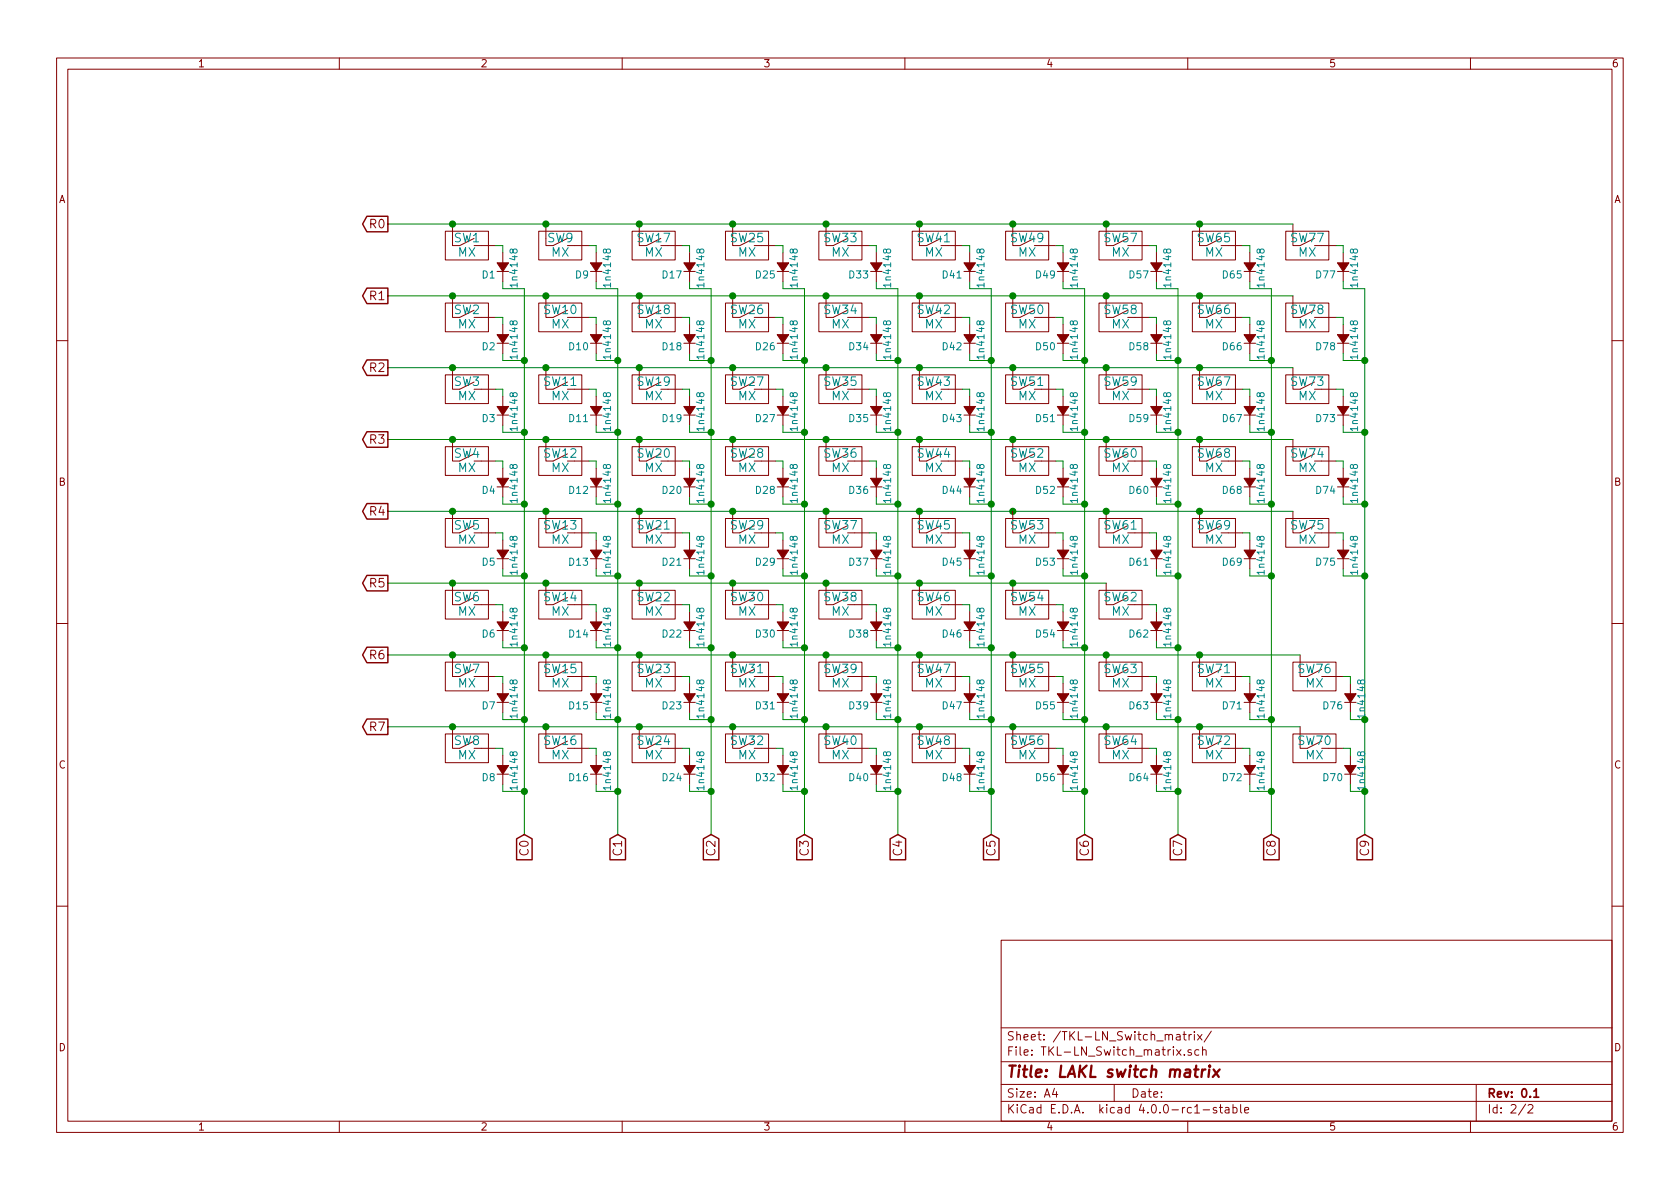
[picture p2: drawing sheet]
<svg xmlns="http://www.w3.org/2000/svg" width="297mm" height="210mm" viewBox="0 0 297 210" stroke-linecap="round" stroke-linejoin="round" font-family="sans-serif">
<g fill="none" stroke="#840000" stroke-width=".18">
<path d="M10 10.3h277v189.9h-277zM12 12.2h273v186.1h-273zM60 10.3v1.9M110 10.3v1.9M160 10.3v1.9M210 10.3v1.9M260 10.3v1.9M80 39.6v2.6M96.5 39.6v2.6M113 39.6v2.6M129.5 39.6v2.6M146 39.6v2.6"/>
<path d="M162.6 39.6v2.6M179.1 39.6v2.6M195.6 39.6v2.6M212.1 39.6v2.6M228.6 39.6v2.6M78.7 40.9h7.7v5.1h-7.7zM78.7 53.6h7.7v5.1h-7.7zM80 52.3v2.6M85.1 43.4h2.5M85.1 56.1h2.5M87.9 48h2M88.9 44.7v1.8"/>
<path d="M88.9 48v1.8M88.9 57.4v1.8M95.2 40.9h7.7v5.1h-7.7zM95.2 53.6h7.7v5.1h-7.7zM96.5 52.3v2.6M101.6 43.4h2.5M101.6 56.1h2.5M104.4 48h2M105.4 44.7v1.8M105.4 48v1.8M105.4 57.4v1.8M111.8 40.9h7.6v5.1h-7.6z"/>
<path d="M111.8 53.6h7.6v5.1h-7.6zM113 52.3v2.6M118.1 43.4h2.5M118.1 56.1h2.5M120.9 48h2M121.9 44.7v1.8M121.9 48v1.8M121.9 57.4v1.8M128.3 40.9h7.6v5.1h-7.6zM128.3 53.6h7.6v5.1h-7.6zM129.5 52.3v2.6M134.6 43.4h2.6"/>
<path d="M134.6 56.1h2.6M137.4 48h2M138.4 44.7v1.8M138.4 48v1.8M138.4 57.4v1.8M144.8 40.9h7.6v5.1h-7.6zM144.8 53.6h7.6v5.1h-7.6zM146 52.3v2.6M151.1 43.4h2.6M151.1 56.1h2.6M153.9 48h2.1M154.9 44.7v1.8"/>
<path d="M154.9 48v1.8M154.9 57.4v1.8M161.3 40.9h7.6v5.1h-7.6zM161.3 53.6h7.6v5.1h-7.6zM162.6 52.3v2.6M167.6 43.4h2.6M167.6 56.1h2.6M170.4 48h2.1M171.4 44.7v1.8M171.4 48v1.8M171.4 57.4v1.8M177.8 40.9h7.6v5.1h-7.6z"/>
<path d="M177.8 53.6h7.6v5.1h-7.6zM179.1 52.3v2.6M184.1 43.4h2.6M184.1 56.1h2.6M186.9 48h2.1M188 44.7v1.8M188 48v1.8M188 57.4v1.8M194.3 40.9h7.6v5.1h-7.6zM194.3 53.6h7.6v5.1h-7.6zM195.6 52.3v2.6M200.7 43.4h2.5"/>
<path d="M200.7 56.1h2.5M203.5 48h2M204.5 44.7v1.8M204.5 48v1.8M204.5 57.4v1.8M210.8 40.9h7.6v5.1h-7.6zM210.8 53.6h7.6v5.1h-7.6zM212.1 52.3v2.6M217.2 43.4h2.5M217.2 56.1h2.5M220 48h2M221 44.7v1.8"/>
<path d="M221 48v1.8M221 57.4v1.8M227.3 40.9h7.6v5.1h-7.6zM227.3 53.6h7.6v5.1h-7.6zM228.6 52.3v2.6M233.7 43.4h2.5M233.7 56.1h2.5M236.5 48h2M237.5 44.7v1.8M237.5 48v1.8M237.5 57.4v1.8M10 60.2h2"/>
<path d="M78.7 66.3h7.7v5.1h-7.7zM78.7 79h7.7v5.1h-7.7zM80 65v2.6M80 77.7v2.6M85.1 68.8h2.5M87.9 60.7h2M87.9 73.4h2M88.9 60.7v1.8M88.9 70.1v1.8M88.9 73.4v1.8M95.2 66.3h7.7v5.1h-7.7zM95.2 79h7.7v5.1h-7.7z"/>
<path d="M96.5 65v2.6M96.5 77.7v2.6M101.6 68.8h2.5M104.4 60.7h2M104.4 73.4h2M105.4 60.7v1.8M105.4 70.1v1.8M105.4 73.4v1.8M111.8 66.3h7.6v5.1h-7.6zM111.8 79h7.6v5.1h-7.6zM113 65v2.6M113 77.7v2.6"/>
<path d="M118.1 68.8h2.5M120.9 60.7h2M120.9 73.4h2M121.9 60.7v1.8M121.9 70.1v1.8M121.9 73.4v1.8M128.3 66.3h7.6v5.1h-7.6zM128.3 79h7.6v5.1h-7.6zM129.5 65v2.6M129.5 77.7v2.6M134.6 68.8h2.6M137.4 60.7h2"/>
<path d="M137.4 73.4h2M138.4 60.7v1.8M138.4 70.1v1.8M138.4 73.4v1.8M144.8 66.3h7.6v5.1h-7.6zM144.8 79h7.6v5.1h-7.6zM146 65v2.6M146 77.7v2.6M151.1 68.8h2.6M153.9 60.7h2.1M153.9 73.4h2.1M154.9 60.7v1.8"/>
<path d="M154.9 70.1v1.8M154.9 73.4v1.8M161.3 66.3h7.6v5.1h-7.6zM161.3 79h7.6v5.1h-7.6zM162.6 65v2.6M162.6 77.7v2.6M167.6 68.8h2.6M170.4 60.7h2.1M170.4 73.4h2.1M171.4 60.7v1.8M171.4 70.1v1.8M171.4 73.4v1.8"/>
<path d="M177.8 66.3h7.6v5.1h-7.6zM177.8 79h7.6v5.1h-7.6zM179.1 65v2.6M179.1 77.7v2.6M184.1 68.8h2.6M186.9 60.7h2.1M186.9 73.4h2.1M188 60.7v1.8M188 70.1v1.8M188 73.4v1.8M194.3 66.3h7.6v5.1h-7.6zM194.3 79h7.6v5.1h-7.6z"/>
<path d="M195.6 65v2.6M195.6 77.7v2.6M200.7 68.8h2.5M203.5 60.7h2M203.5 73.4h2M204.5 60.7v1.8M204.5 70.1v1.8M204.5 73.4v1.8M210.8 66.3h7.6v5.1h-7.6zM210.8 79h7.6v5.1h-7.6zM212.1 65v2.6M212.1 77.7v2.6"/>
<path d="M217.2 68.8h2.5M220 60.7h2M220 73.4h2M221 60.7v1.8M221 70.1v1.8M221 73.4v1.8M227.3 66.3h7.6v5.1h-7.6zM227.3 79h7.6v5.1h-7.6zM228.6 65v2.6M228.6 77.7v2.6M233.7 68.8h2.5M236.5 60.7h2"/>
<path d="M236.5 73.4h2M237.5 60.7v1.8M237.5 70.1v1.8M237.5 73.4v1.8M285 60.2h2M78.7 91.7h7.7v5.1h-7.7zM80 90.4v2.6M85.1 81.5h2.5M85.1 94.2h2.5M87.9 86.1h2M87.9 98.8h2M88.9 82.8v1.8"/>
<path d="M88.9 86.1v1.8M88.9 95.5v1.8M88.9 98.8v1.8M95.2 91.7h7.7v5.1h-7.7zM96.5 90.4v2.6M101.6 81.5h2.5M101.6 94.2h2.5M104.4 86.1h2M104.4 98.8h2M105.4 82.8v1.8M105.4 86.1v1.8M105.4 95.5v1.8"/>
<path d="M105.4 98.8v1.8M111.8 91.7h7.6v5.1h-7.6zM113 90.4v2.6M118.1 81.5h2.5M118.1 94.2h2.5M120.9 86.1h2M120.9 98.8h2M121.9 82.8v1.8M121.9 86.1v1.8M121.9 95.5v1.8M121.9 98.8v1.8M128.3 91.7h7.6v5.1h-7.6z"/>
<path d="M129.5 90.4v2.6M134.6 81.5h2.6M134.6 94.2h2.6M137.4 86.1h2M137.4 98.8h2M138.4 82.8v1.8M138.4 86.1v1.8M138.4 95.5v1.8M138.4 98.8v1.8M144.8 91.7h7.6v5.1h-7.6zM146 90.4v2.6M151.1 81.5h2.6"/>
<path d="M151.1 94.2h2.6M153.9 86.1h2.1M153.9 98.8h2.1M154.9 82.8v1.8M154.9 86.1v1.8M154.9 95.5v1.8M154.9 98.8v1.8M161.3 91.7h7.6v5.1h-7.6zM162.6 90.4v2.6M167.6 81.5h2.6M167.6 94.2h2.6M170.4 86.1h2.1"/>
<path d="M170.4 98.8h2.1M171.4 82.8v1.8M171.4 86.1v1.8M171.4 95.5v1.8M171.4 98.8v1.8M177.8 91.7h7.6v5.1h-7.6zM179.1 90.4v2.6M184.1 81.5h2.6M184.1 94.2h2.6M186.9 86.1h2.1M186.9 98.8h2.1M188 82.8v1.8"/>
<path d="M188 86.1v1.8M188 95.5v1.8M188 98.8v1.8M194.3 91.7h7.6v5.1h-7.6zM195.6 90.4v2.6M200.7 81.5h2.5M200.7 94.2h2.5M203.5 86.1h2M203.5 98.8h2M204.5 82.8v1.8M204.5 86.1v1.8M204.5 95.5v1.8"/>
<path d="M204.5 98.8v1.8M210.8 91.7h7.6v5.1h-7.6zM212.1 90.4v2.6M217.2 81.5h2.5M217.2 94.2h2.5M220 86.1h2M220 98.8h2M221 82.8v1.8M221 86.1v1.8M221 95.5v1.8M221 98.8v1.8M227.3 91.7h7.6v5.1h-7.6z"/>
<path d="M228.6 90.4v2.6M233.7 81.5h2.5M233.7 94.2h2.5M236.5 86.1h2M236.5 98.8h2M237.5 82.8v1.8M237.5 86.1v1.8M237.5 95.5v1.8M237.5 98.8v1.8M10 110.3h2M78.7 104.4h7.7v5.1h-7.7zM78.7 117.1h7.7v5.1h-7.7z"/>
<path d="M80 103.1v2.6M80 115.8v2.6M85.1 106.9h2.5M85.1 119.6h2.5M87.9 111.5h2M88.9 108.2v1.8M88.9 111.5v1.8M95.2 104.4h7.7v5.1h-7.7zM95.2 117.1h7.7v5.1h-7.7zM96.5 103.1v2.6M96.5 115.8v2.6M101.6 106.9h2.5"/>
<path d="M101.6 119.6h2.5M104.4 111.5h2M105.4 108.2v1.8M105.4 111.5v1.8M111.8 104.4h7.6v5.1h-7.6zM111.8 117.1h7.6v5.1h-7.6zM113 103.1v2.6M113 115.8v2.6M118.1 106.9h2.5M118.1 119.6h2.5M120.9 111.5h2M121.9 108.2v1.8"/>
<path d="M121.9 111.5v1.8M128.3 104.4h7.6v5.1h-7.6zM128.3 117.1h7.6v5.1h-7.6zM129.5 103.1v2.6M129.5 115.8v2.6M134.6 106.9h2.6M134.6 119.6h2.6M137.4 111.5h2M138.4 108.2v1.8M138.4 111.5v1.8M144.8 104.4h7.6v5.1h-7.6zM144.8 117.1h7.6v5.1h-7.6z"/>
<path d="M146 103.1v2.6M146 115.8v2.6M151.1 106.9h2.6M151.1 119.6h2.6M153.9 111.5h2.1M154.9 108.2v1.8M154.9 111.5v1.8M161.3 104.4h7.6v5.1h-7.6zM161.3 117.1h7.6v5.1h-7.6zM162.6 103.1v2.6M162.6 115.8v2.6M167.6 106.9h2.6"/>
<path d="M167.6 119.6h2.6M170.4 111.5h2.1M171.4 108.2v1.8M171.4 111.5v1.8M177.8 104.4h7.6v5.1h-7.6zM177.8 117.1h7.6v5.1h-7.6zM179.1 103.1v2.6M179.1 115.8v2.6M184.1 106.9h2.6M184.1 119.6h2.6M186.9 111.5h2.1M188 108.2v1.8"/>
<path d="M188 111.5v1.8M194.3 104.4h7.6v5.1h-7.6zM194.3 117.1h7.6v5.1h-7.6zM195.6 103.1v2.6M195.6 115.8v2.6M200.7 106.9h2.5M200.7 119.6h2.5M203.5 111.5h2M204.5 108.2v1.8M204.5 111.5v1.8M210.8 117.1h7.6v5.1h-7.6zM212.1 115.8v2.6"/>
<path d="M217.2 119.6h2.5M228.6 117.1h7.6v5.1h-7.6zM229.9 115.8v2.6M234.9 119.6h2.6M285 110.3h2M78.7 129.8h7.7v5.1h-7.7zM80 128.5v2.6M85.1 132.3h2.5M87.9 124.2h2M87.9 136.9h2M88.9 120.9v1.8M88.9 124.2v1.8"/>
<path d="M88.9 133.6v1.8M88.9 136.9v1.8M95.2 129.8h7.7v5.1h-7.7zM96.5 128.5v2.6M101.6 132.3h2.5M104.4 124.2h2M104.4 136.9h2M105.4 120.9v1.8M105.4 124.2v1.8M105.4 133.6v1.8M105.4 136.9v1.8M111.8 129.8h7.6v5.1h-7.6z"/>
<path d="M113 128.5v2.6M118.1 132.3h2.5M120.9 124.2h2M120.9 136.9h2M121.9 120.9v1.8M121.9 124.2v1.8M121.9 133.6v1.8M121.9 136.9v1.8M128.3 129.8h7.6v5.1h-7.6zM129.5 128.5v2.6M134.6 132.3h2.6M137.4 124.2h2"/>
<path d="M137.4 136.9h2M138.4 120.9v1.8M138.4 124.2v1.8M138.4 133.6v1.8M138.4 136.9v1.8M144.8 129.8h7.6v5.1h-7.6zM146 128.5v2.6M151.1 132.3h2.6M153.9 124.2h2.1M153.9 136.9h2.1M154.9 120.9v1.8M154.9 124.2v1.8"/>
<path d="M154.9 133.6v1.8M154.9 136.9v1.8M161.3 129.8h7.6v5.1h-7.6zM162.6 128.5v2.6M167.6 132.3h2.6M170.4 124.2h2.1M170.4 136.9h2.1M171.4 120.9v1.8M171.4 124.2v1.8M171.4 133.6v1.8M171.4 136.9v1.8M177.8 129.8h7.6v5.1h-7.6z"/>
<path d="M179.1 128.5v2.6M184.1 132.3h2.6M186.9 124.2h2.1M186.9 136.9h2.1M188 120.9v1.8M188 124.2v1.8M188 133.6v1.8M188 136.9v1.8M194.3 129.8h7.6v5.1h-7.6zM195.6 128.5v2.6M200.7 132.3h2.5M203.5 124.2h2"/>
<path d="M203.5 136.9h2M204.5 120.9v1.8M204.5 124.2v1.8M204.5 133.6v1.8M204.5 136.9v1.8M210.8 129.8h7.6v5.1h-7.6zM212.1 128.5v2.6M217.2 132.3h2.5M220 124.2h2M220 136.9h2M221 120.9v1.8M221 124.2v1.8"/>
<path d="M221 133.6v1.8M221 136.9v1.8M228.6 129.8h7.6v5.1h-7.6zM229.9 128.5v2.6M234.9 132.3h2.6M237.7 124.2h2.1M237.7 136.9h2.1M238.8 120.9v1.8M238.8 124.2v1.8M238.8 133.6v1.8M238.8 136.9v1.8M10 160.2h2"/>
<path d="M177 166.3h108v32h-108zM285 160.2h2M60 198.3v1.9M110 198.3v1.9M160 198.3v1.9M177 194.8h108M177 191.8h108M177 187.8h108M177 181.8h108M186.4 192.5l-.3 1h.9M186.8 193v1M197 191.8v3"/>
<path d="M208 183h.6l.1 .9M208 185.6l.8 1M208.7 183.3l-.5 .1-.3 .2 .3 .3 .5-.1M208.8 185.6l-.8 1M209.2 182.9h.5M209.4 182.4v1.3l.3 .2M209.4 186.5v.1M210 198.3v1.9M210.2 182.9v1M210.6 185.7a.37 .37 0 0 0-.6 .1l.1 .2 .5 .2 .1 .1-.2 .3-.5-.1M210.7 182.9l-.5 .3M211.2 182.4v.2"/>
<path d="M211.2 182.9v1M211.2 196.8h.9M211.7 182.9l.8 1M212 185.7l-.5-.1-.2 .3v.6l.2 .1 .5-.1M212.5 182.9l-.8 1M212.6 185.7l.2-.1 .4 .1 .1 .9M212.6 185.1v1.5M212.7 196.3h1.2M214.2 182.3l-1.3 2M215.1 195.9a.37 .37 0 0 0-.6 .1l.1 .3 .5 .1 .1 .1-.3 .3-.4-.1M215.6 195.8h.6M215.8 195.3v1.3l.4 .2"/>
<path d="M216.7 195.9h.5l.1 .9M217.3 196.2l-.5 .1-.2 .2 .2 .3 .5-.1M218 195.9l.4-.1 .3 .3-.1 .6h-.6M218 195.3v1.5M219.4 195.3v1.3l.2 .2M220.1 196.3l.7-.1-.1-.3-.4-.1-.2 .2v.7h.6M260 198.3v1.9M261 191.8v6.5M269.7 195.2l-1.2 2M270.2 195.5l.2-.2h.4l.2 .5-.9 1h.9"/>
</g>
<path d="M271.2 193l.4-.5v1.5M271.2 194h.9" fill="none" stroke="#840000" stroke-width=".3"/>
<path d="M213.1 189.1a.54 .54 0 0 0-.6 .4M213.8 189.1l-.1 1.3M213.9 188.4v.2l.1-.1-.1-.1v.2M214.6 189.1l.9 1.3M215.6 189.1l-1.2 1.3" fill="none" stroke="#840000" stroke-width=".41"/>
<g fill="none" stroke="#008400" stroke-width=".18">
<path d="M68.6 39.6h160M68.6 52.3h160M87.6 43.4h1.3v1.3M87.6 56.1h1.3v1.3M88.9 49.8v1.2h3.8v96.6M104.1 43.4h1.3v1.3M104.1 56.1h1.3v1.3M105.4 49.8v1.2h3.8v96.6M120.6 43.4h1.3v1.3M120.6 56.1h1.3v1.3M121.9 49.8v1.2h3.8v96.6M137.2 43.4h1.2v1.3"/>
<path d="M137.2 56.1h1.2v1.3M138.4 49.8v1.2h3.8v96.6M153.7 43.4h1.2v1.3M153.7 56.1h1.2v1.3M154.9 49.8v1.2h3.8v96.6M170.2 43.4h1.2v1.3M170.2 56.1h1.2v1.3M171.4 49.8v1.2h3.9v96.6M186.7 43.4h1.3v1.3M186.7 56.1h1.3v1.3M188 49.8v1.2h3.8v96.6M203.2 43.4h1.3v1.3"/>
<path d="M203.2 56.1h1.3v1.3M204.5 49.8v1.2h3.8v96.6M219.7 43.4h1.3v1.3M219.7 56.1h1.3v1.3M221 49.8v1.2h3.8v96.6M236.2 43.4h1.3v1.3M236.2 56.1h1.3v1.3M237.5 49.8v1.2h3.8v96.6M68.6 65h160M68.6 77.7h160M87.6 68.8h1.3v1.3M88.9 62.5v1.2h3.8"/>
<path d="M88.9 75.2v1.2h3.8M104.1 68.8h1.3v1.3M105.4 75.2v1.2h3.8M105.4 62.5v1.2h3.8M120.6 68.8h1.3v1.3M121.9 75.2v1.2h3.8M121.9 62.5v1.2h3.8M137.2 68.8h1.2v1.3M138.4 75.2v1.2h3.8M138.4 62.5v1.2h3.8M153.7 68.8h1.2v1.3M154.9 75.2v1.2h3.8"/>
<path d="M154.9 62.5v1.2h3.8M170.2 68.8h1.2v1.3M171.4 75.2v1.2h3.9M171.4 62.5v1.2h3.9M186.7 68.8h1.3v1.3M188 75.2v1.2h3.8M188 62.5v1.2h3.8M203.2 68.8h1.3v1.3M204.5 75.2v1.2h3.8M204.5 62.5v1.2h3.8M219.7 68.8h1.3v1.3M221 75.2v1.2h3.8"/>
<path d="M221 62.5v1.2h3.8M236.2 68.8h1.3v1.3M237.5 75.2v1.2h3.8M237.5 62.5v1.2h3.8M68.6 90.4h160M87.6 81.5h1.3v1.3M87.6 94.2h1.3v1.3M88.9 87.9v1.2h3.8M104.1 81.5h1.3v1.3M104.1 94.2h1.3v1.3M105.4 87.9v1.2h3.8M120.6 81.5h1.3v1.3"/>
<path d="M120.6 94.2h1.3v1.3M121.9 87.9v1.2h3.8M137.2 81.5h1.2v1.3M137.2 94.2h1.2v1.3M138.4 87.9v1.2h3.8M153.7 81.5h1.2v1.3M153.7 94.2h1.2v1.3M154.9 87.9v1.2h3.8M170.2 81.5h1.2v1.3M170.2 94.2h1.2v1.3M171.4 87.9v1.2h3.9M186.7 81.5h1.3v1.3"/>
<path d="M186.7 94.2h1.3v1.3M188 87.9v1.2h3.8M203.2 81.5h1.3v1.3M203.2 94.2h1.3v1.3M204.5 87.9v1.2h3.8M219.7 81.5h1.3v1.3M219.7 94.2h1.3v1.3M221 87.9v1.2h3.8M236.2 81.5h1.3v1.3M236.2 94.2h1.3v1.3M237.5 87.9v1.2h3.8M68.6 115.8h161.3"/>
<path d="M68.6 103.1h127M87.6 106.9h1.3v1.3M87.6 119.6h1.3v1.3M88.9 100.6v1.2h3.8M88.9 113.3v1.2h3.8M104.1 106.9h1.3v1.3M104.1 119.6h1.3v1.3M105.4 113.3v1.2h3.8M105.4 100.6v1.2h3.8M120.6 106.9h1.3v1.3M120.6 119.6h1.3v1.3M121.9 113.3v1.2h3.8"/>
<path d="M121.9 100.6v1.2h3.8M137.2 106.9h1.2v1.3M137.2 119.6h1.2v1.3M138.4 113.3v1.2h3.8M138.4 100.6v1.2h3.8M153.7 106.9h1.2v1.3M153.7 119.6h1.2v1.3M154.9 113.3v1.2h3.8M154.9 100.6v1.2h3.8M170.2 106.9h1.2v1.3M170.2 119.6h1.2v1.3M171.4 113.3v1.2h3.9"/>
<path d="M171.4 100.6v1.2h3.9M186.7 106.9h1.3v1.3M186.7 119.6h1.3v1.3M188 113.3v1.2h3.8M188 100.6v1.2h3.8M203.2 106.9h1.3v1.3M203.2 119.6h1.3v1.3M204.5 113.3v1.2h3.8M204.5 100.6v1.2h3.8M219.7 119.6h1.3v1.3M221 100.6v1.2h3.8M237.5 119.6h1.3v1.3"/>
<path d="M237.5 100.6v1.2h3.8M68.6 128.5h161.3M87.6 132.3h1.3v1.3M88.9 126v1.2h3.8M88.9 138.7v1.2h3.8M104.1 132.3h1.3v1.3M105.4 138.7v1.2h3.8M105.4 126v1.2h3.8M120.6 132.3h1.3v1.3M121.9 138.7v1.2h3.8M121.9 126v1.2h3.8M137.2 132.3h1.2v1.3"/>
<path d="M138.4 138.7v1.2h3.8M138.4 126v1.2h3.8M153.7 132.3h1.2v1.3M154.9 138.7v1.2h3.8M154.9 126v1.2h3.8M170.2 132.3h1.2v1.3M171.4 138.7v1.2h3.9M171.4 126v1.2h3.9M186.7 132.3h1.3v1.3M188 138.7v1.2h3.8M188 126v1.2h3.8M203.2 132.3h1.3v1.3"/>
<path d="M204.5 138.7v1.2h3.8M204.5 126v1.2h3.8M219.7 132.3h1.3v1.3M221 138.7v1.2h3.8M221 126v1.2h3.8M237.5 132.3h1.3v1.3M238.8 138.7v1.2h2.5M238.8 126v1.2h2.5"/>
</g>
<g fill="#008400" stroke="#008400" stroke-width=".25">
<circle cx="92.7" cy="127.2" r=".51"/>
<circle cx="92.7" cy="114.5" r=".51"/>
<circle cx="92.7" cy="101.8" r=".51"/>
<circle cx="92.7" cy="89.1" r=".51"/>
<circle cx="92.7" cy="76.4" r=".51"/>
<circle cx="92.7" cy="63.7" r=".51"/>
<circle cx="109.2" cy="127.2" r=".51"/>
<circle cx="109.2" cy="114.5" r=".51"/>
<circle cx="109.2" cy="101.8" r=".51"/>
<circle cx="109.2" cy="89.1" r=".51"/>
<circle cx="109.2" cy="76.4" r=".51"/>
<circle cx="109.2" cy="63.7" r=".51"/>
<circle cx="125.7" cy="127.2" r=".51"/>
<circle cx="125.7" cy="114.5" r=".51"/>
<circle cx="125.7" cy="101.8" r=".51"/>
<circle cx="125.7" cy="89.1" r=".51"/>
<circle cx="125.7" cy="76.4" r=".51"/>
<circle cx="125.7" cy="63.7" r=".51"/>
<circle cx="142.2" cy="127.2" r=".51"/>
<circle cx="142.2" cy="114.5" r=".51"/>
<circle cx="142.2" cy="101.8" r=".51"/>
<circle cx="142.2" cy="89.1" r=".51"/>
<circle cx="142.2" cy="76.4" r=".51"/>
<circle cx="142.2" cy="63.7" r=".51"/>
<circle cx="158.8" cy="127.2" r=".51"/>
<circle cx="158.8" cy="114.5" r=".51"/>
<circle cx="158.8" cy="101.8" r=".51"/>
<circle cx="158.8" cy="89.1" r=".51"/>
<circle cx="158.8" cy="76.4" r=".51"/>
<circle cx="158.8" cy="63.7" r=".51"/>
<circle cx="175.3" cy="127.2" r=".51"/>
<circle cx="175.3" cy="114.5" r=".51"/>
<circle cx="175.3" cy="101.8" r=".51"/>
<circle cx="175.3" cy="89.1" r=".51"/>
<circle cx="175.3" cy="76.4" r=".51"/>
<circle cx="175.3" cy="63.7" r=".51"/>
<circle cx="191.8" cy="127.2" r=".51"/>
<circle cx="191.8" cy="114.5" r=".51"/>
<circle cx="191.8" cy="101.8" r=".51"/>
<circle cx="191.8" cy="89.1" r=".51"/>
<circle cx="191.8" cy="76.4" r=".51"/>
<circle cx="191.8" cy="63.7" r=".51"/>
<circle cx="208.3" cy="127.2" r=".51"/>
<circle cx="208.3" cy="114.5" r=".51"/>
<circle cx="208.3" cy="101.8" r=".51"/>
<circle cx="208.3" cy="89.1" r=".51"/>
<circle cx="208.3" cy="76.4" r=".51"/>
<circle cx="208.3" cy="63.7" r=".51"/>
<circle cx="224.8" cy="101.8" r=".51"/>
<circle cx="224.8" cy="89.1" r=".51"/>
<circle cx="224.8" cy="76.4" r=".51"/>
<circle cx="224.8" cy="63.7" r=".51"/>
<circle cx="113" cy="39.6" r=".51"/>
<circle cx="96.5" cy="39.6" r=".51"/>
<circle cx="146.1" cy="39.6" r=".51"/>
<circle cx="129.5" cy="39.6" r=".51"/>
<circle cx="179.1" cy="39.6" r=".51"/>
<circle cx="162.6" cy="39.6" r=".51"/>
<circle cx="195.6" cy="39.6" r=".51"/>
<circle cx="195.6" cy="52.3" r=".51"/>
<circle cx="162.6" cy="52.3" r=".51"/>
<circle cx="179.1" cy="52.3" r=".51"/>
<circle cx="146.1" cy="52.3" r=".51"/>
<circle cx="129.5" cy="52.3" r=".51"/>
<circle cx="96.5" cy="52.3" r=".51"/>
<circle cx="113" cy="52.3" r=".51"/>
<circle cx="113" cy="65" r=".51"/>
<circle cx="96.5" cy="65" r=".51"/>
<circle cx="146.1" cy="65" r=".51"/>
<circle cx="129.5" cy="65" r=".51"/>
<circle cx="179.1" cy="65" r=".51"/>
<circle cx="162.6" cy="65" r=".51"/>
<circle cx="195.6" cy="65" r=".51"/>
<circle cx="195.6" cy="77.7" r=".51"/>
<circle cx="162.6" cy="77.7" r=".51"/>
<circle cx="179.1" cy="77.7" r=".51"/>
<circle cx="129.5" cy="77.7" r=".51"/>
<circle cx="146.1" cy="77.7" r=".51"/>
<circle cx="96.5" cy="77.7" r=".51"/>
<circle cx="113" cy="77.7" r=".51"/>
<circle cx="113" cy="90.4" r=".51"/>
<circle cx="96.5" cy="90.4" r=".51"/>
<circle cx="146.1" cy="90.4" r=".51"/>
<circle cx="129.5" cy="90.4" r=".51"/>
<circle cx="179.1" cy="90.4" r=".51"/>
<circle cx="162.6" cy="90.4" r=".51"/>
<circle cx="195.6" cy="90.4" r=".51"/>
<circle cx="162.6" cy="103.1" r=".51"/>
<circle cx="179.1" cy="103.1" r=".51"/>
<circle cx="146.1" cy="103.1" r=".51"/>
<circle cx="129.5" cy="103.1" r=".51"/>
<circle cx="96.5" cy="103.1" r=".51"/>
<circle cx="113" cy="103.1" r=".51"/>
<circle cx="113" cy="115.8" r=".51"/>
<circle cx="96.5" cy="115.8" r=".51"/>
<circle cx="146.1" cy="115.8" r=".51"/>
<circle cx="129.5" cy="115.8" r=".51"/>
<circle cx="179.1" cy="115.8" r=".51"/>
<circle cx="162.6" cy="115.8" r=".51"/>
<circle cx="195.6" cy="115.8" r=".51"/>
<circle cx="195.6" cy="128.5" r=".51"/>
<circle cx="162.6" cy="128.5" r=".51"/>
<circle cx="179.1" cy="128.5" r=".51"/>
<circle cx="129.5" cy="128.5" r=".51"/>
<circle cx="146.1" cy="128.5" r=".51"/>
<circle cx="96.5" cy="128.5" r=".51"/>
<circle cx="113" cy="128.5" r=".51"/>
<circle cx="241.3" cy="101.8" r=".51"/>
<circle cx="241.3" cy="89.1" r=".51"/>
<circle cx="92.7" cy="139.9" r=".51"/>
<circle cx="109.2" cy="139.9" r=".51"/>
<circle cx="125.7" cy="139.9" r=".51"/>
<circle cx="142.2" cy="139.9" r=".51"/>
<circle cx="158.8" cy="139.9" r=".51"/>
<circle cx="175.3" cy="139.9" r=".51"/>
<circle cx="191.8" cy="139.9" r=".51"/>
<circle cx="208.3" cy="139.9" r=".51"/>
<circle cx="224.8" cy="139.9" r=".51"/>
<circle cx="212.1" cy="90.4" r=".51"/>
<circle cx="212.1" cy="77.7" r=".51"/>
<circle cx="212.1" cy="65" r=".51"/>
<circle cx="80" cy="39.6" r=".51"/>
<circle cx="80" cy="52.3" r=".51"/>
<circle cx="80" cy="65" r=".51"/>
<circle cx="80" cy="77.7" r=".51"/>
<circle cx="80" cy="90.4" r=".51"/>
<circle cx="80" cy="103.1" r=".51"/>
<circle cx="80" cy="115.8" r=".51"/>
<circle cx="80" cy="128.5" r=".51"/>
<circle cx="212.1" cy="39.6" r=".51"/>
<circle cx="212.1" cy="52.3" r=".51"/>
<circle cx="241.3" cy="76.4" r=".51"/>
<circle cx="241.3" cy="63.7" r=".51"/>
<circle cx="241.3" cy="127.2" r=".51"/>
<circle cx="212.1" cy="115.8" r=".51"/>
<circle cx="241.3" cy="139.9" r=".51"/>
<circle cx="224.8" cy="127.2" r=".51"/>
<circle cx="212.1" cy="128.5" r=".51"/>
</g>
<g fill="none" stroke="#840000" stroke-width=".25">
<path d="M64.9 38.2h3.7v2.8h-3.7l-.8-1.4zM64.9 50.9h3.7v2.8h-3.7l-.8-1.4zM64.9 63.6h3.7v2.8h-3.7l-.8-1.4zM64.9 76.3h3.7v2.8h-3.7l-.8-1.4zM64.9 89h3.7v2.8h-3.7l-.8-1.4zM64.9 101.7h3.7v2.8h-3.7l-.8-1.4zM64.9 114.4h3.7v2.8h-3.7l-.8-1.4zM64.9 127.1h3.7v2.8h-3.7l-.8-1.4zM91.3 148.3l1.4-.7 1.4 .7v3.7h-2.8zM107.8 148.3l1.4-.7 1.4 .7v3.7h-2.8zM124.4 148.3l1.3-.7 1.4 .7v3.7h-2.7zM140.9 148.3l1.3-.7 1.4 .7v3.7h-2.7z"/>
<path d="M157.4 148.3l1.3-.7 1.4 .7v3.7h-2.7zM173.9 148.3l1.4-.7 1.3 .7v3.7h-2.7zM190.4 148.3l1.4-.7 1.3 .7v3.7h-2.7zM206.9 148.3l1.4-.7 1.4 .7v3.7h-2.8zM223.4 148.3l1.4-.7 1.4 .7v3.7h-2.8zM239.9 148.3l1.4-.7 1.4 .7v3.7h-2.8z"/>
</g>
<g fill="#840000" stroke="#840000" stroke-width=".18">
<path d="M87.9 46.5h2l-1 1.5z"/>
<path d="M104.4 46.5h2l-1 1.5z"/>
<path d="M120.9 46.5h2l-1 1.5z"/>
<path d="M137.4 46.5h2l-1 1.5z"/>
<path d="M153.9 46.5h2.1l-1.1 1.5z"/>
<path d="M170.4 46.5h2.1l-1.1 1.5z"/>
<path d="M186.9 46.5h2.1l-1 1.5z"/>
<path d="M203.5 46.5h2l-1 1.5z"/>
<path d="M220 46.5h2l-1 1.5z"/>
<path d="M220 59.2h2l-1 1.5z"/>
<path d="M203.5 59.2h2l-1 1.5z"/>
<path d="M186.9 59.2h2.1l-1 1.5z"/>
<path d="M170.4 59.2h2.1l-1.1 1.5z"/>
<path d="M153.9 59.2h2.1l-1.1 1.5z"/>
<path d="M137.4 59.2h2l-1 1.5z"/>
<path d="M120.9 59.2h2l-1 1.5z"/>
<path d="M104.4 59.2h2l-1 1.5z"/>
<path d="M87.9 59.2h2l-1 1.5z"/>
<path d="M87.9 71.9h2l-1 1.5z"/>
<path d="M104.4 71.9h2l-1 1.5z"/>
<path d="M120.9 71.9h2l-1 1.5z"/>
<path d="M137.4 71.9h2l-1 1.5z"/>
<path d="M153.9 71.9h2.1l-1.1 1.5z"/>
<path d="M170.4 71.9h2.1l-1.1 1.5z"/>
<path d="M186.9 71.9h2.1l-1 1.5z"/>
<path d="M203.5 71.9h2l-1 1.5z"/>
<path d="M220 71.9h2l-1 1.5z"/>
<path d="M236.5 71.9h2l-1 1.5z"/>
<path d="M236.5 84.6h2l-1 1.5z"/>
<path d="M220 84.6h2l-1 1.5z"/>
<path d="M203.5 84.6h2l-1 1.5z"/>
<path d="M186.9 84.6h2.1l-1 1.5z"/>
<path d="M170.4 84.6h2.1l-1.1 1.5z"/>
<path d="M153.9 84.6h2.1l-1.1 1.5z"/>
<path d="M137.4 84.6h2l-1 1.5z"/>
<path d="M120.9 84.6h2l-1 1.5z"/>
<path d="M104.4 84.6h2l-1 1.5z"/>
<path d="M87.9 84.6h2l-1 1.5z"/>
<path d="M87.9 97.3h2l-1 1.5z"/>
<path d="M104.4 97.3h2l-1 1.5z"/>
<path d="M120.9 97.3h2l-1 1.5z"/>
<path d="M137.4 97.3h2l-1 1.5z"/>
<path d="M153.9 97.3h2.1l-1.1 1.5z"/>
<path d="M170.4 97.3h2.1l-1.1 1.5z"/>
<path d="M186.9 97.3h2.1l-1 1.5z"/>
<path d="M203.5 97.3h2l-1 1.5z"/>
<path d="M220 97.3h2l-1 1.5z"/>
<path d="M236.5 97.3h2l-1 1.5z"/>
<path d="M237.7 122.7h2.1l-1 1.5z"/>
<path d="M237.7 135.4h2.1l-1 1.5z"/>
<path d="M203.5 110h2l-1 1.5z"/>
<path d="M186.9 110h2.1l-1 1.5z"/>
<path d="M170.4 110h2.1l-1.1 1.5z"/>
<path d="M153.9 110h2.1l-1.1 1.5z"/>
<path d="M137.4 110h2l-1 1.5z"/>
<path d="M120.9 110h2l-1 1.5z"/>
<path d="M104.4 110h2l-1 1.5z"/>
<path d="M87.9 110h2l-1 1.5z"/>
<path d="M87.9 122.7h2l-1 1.5z"/>
<path d="M104.4 122.7h2l-1 1.5z"/>
<path d="M120.9 122.7h2l-1 1.5z"/>
<path d="M137.4 122.7h2l-1 1.5z"/>
<path d="M153.9 122.7h2.1l-1.1 1.5z"/>
<path d="M170.4 122.7h2.1l-1.1 1.5z"/>
<path d="M186.9 122.7h2.1l-1 1.5z"/>
<path d="M203.5 122.7h2l-1 1.5z"/>
<path d="M220 122.7h2l-1 1.5z"/>
<path d="M236.5 46.5h2l-1 1.5z"/>
<path d="M236.5 59.2h2l-1 1.5z"/>
<path d="M220 135.4h2l-1 1.5z"/>
<path d="M203.5 135.4h2l-1 1.5z"/>
<path d="M186.9 135.4h2.1l-1 1.5z"/>
<path d="M170.4 135.4h2.1l-1.1 1.5z"/>
<path d="M153.9 135.4h2.1l-1.1 1.5z"/>
<path d="M137.4 135.4h2l-1 1.5z"/>
<path d="M120.9 135.4h2l-1 1.5z"/>
<path d="M104.4 135.4h2l-1 1.5z"/>
<path d="M87.9 135.4h2l-1 1.5z"/>
</g>
<text font-size="2.8" fill="#840000" x="178" y="190.5">Title: LAKL switch matrix</text>
<g font-size="2.1" fill="#840000">
<text x="65.5" y="40.4">R0</text>
<text x="65.5" y="53.1">R1</text>
<text x="65.5" y="65.8">R2</text>
<text x="65.5" y="78.5">R3</text>
<text x="65.5" y="91.2">R4</text>
<text x="65.5" y="103.9">R5</text>
<text x="65.5" y="116.6">R6</text>
<text x="65.5" y="129.3">R7</text>
<text x="93.5" y="151.2" transform="rotate(-90 93.5 151.2)">C0</text>
<text x="110" y="151.2" transform="rotate(-90 110 151.2)">C1</text>
<text x="126.5" y="151.2" transform="rotate(-90 126.5 151.2)">C2</text>
<text x="143" y="151.2" transform="rotate(-90 143 151.2)">C3</text>
<text x="159.5" y="151.2" transform="rotate(-90 159.5 151.2)">C4</text>
<text x="176" y="151.2" transform="rotate(-90 176 151.2)">C5</text>
<text x="192.5" y="151.2" transform="rotate(-90 192.5 151.2)">C6</text>
<text x="209" y="151.2" transform="rotate(-90 209 151.2)">C7</text>
<text x="225.6" y="151.2" transform="rotate(-90 225.6 151.2)">C8</text>
<text x="242.1" y="151.2" transform="rotate(-90 242.1 151.2)">C9</text>
<text x="178" y="184">Sheet: /TKL-LN_Switch_matrix/</text>
<text x="178" y="186.7">File: TKL-LN_Switch_matrix.sch</text>
<text x="178" y="196.9">KiCad E.D.A. kicad 4.0.0-rc1-stable</text>
<text x="178" y="194.1">Size: A4</text>
<text x="200" y="194.1">Date:</text>
<text x="263" y="194.1">Rev: 0.1</text>
<text x="263" y="196.9">Id: 2/2</text>
</g>
<g font-size="2.1" fill="#008484">
<text x="80.3" y="42.8">SW1</text>
<text x="81" y="45.4">MX</text>
<text x="96.8" y="42.8">SW9</text>
<text x="97.5" y="45.4">MX</text>
<text x="112.7" y="42.8">SW17</text>
<text x="114" y="45.4">MX</text>
<text x="129.2" y="42.8">SW25</text>
<text x="130.5" y="45.4">MX</text>
<text x="145.7" y="42.8">SW33</text>
<text x="147" y="45.4">MX</text>
<text x="162.2" y="42.8">SW41</text>
<text x="163.5" y="45.4">MX</text>
<text x="178.7" y="42.8">SW49</text>
<text x="180" y="45.4">MX</text>
<text x="195.2" y="42.8">SW57</text>
<text x="196.5" y="45.4">MX</text>
<text x="211.7" y="42.8">SW65</text>
<text x="213.1" y="45.4">MX</text>
<text x="228.2" y="42.8">SW77</text>
<text x="229.6" y="45.4">MX</text>
<text x="80.3" y="55.5">SW2</text>
<text x="81" y="58.1">MX</text>
<text x="96.2" y="55.5">SW10</text>
<text x="97.5" y="58.1">MX</text>
<text x="112.7" y="55.5">SW18</text>
<text x="114" y="58.1">MX</text>
<text x="129.2" y="55.5">SW26</text>
<text x="130.5" y="58.1">MX</text>
<text x="145.7" y="55.5">SW34</text>
<text x="147" y="58.1">MX</text>
<text x="162.2" y="55.5">SW42</text>
<text x="163.5" y="58.1">MX</text>
<text x="178.7" y="55.5">SW50</text>
<text x="180" y="58.1">MX</text>
<text x="195.2" y="55.5">SW58</text>
<text x="196.5" y="58.1">MX</text>
<text x="211.7" y="55.5">SW66</text>
<text x="213.1" y="58.1">MX</text>
<text x="228.2" y="55.5">SW78</text>
<text x="229.6" y="58.1">MX</text>
<text x="80.3" y="68.2">SW3</text>
<text x="81" y="70.8">MX</text>
<text x="96.2" y="68.2">SW11</text>
<text x="97.5" y="70.8">MX</text>
<text x="112.7" y="68.2">SW19</text>
<text x="114" y="70.8">MX</text>
<text x="129.2" y="68.2">SW27</text>
<text x="130.5" y="70.8">MX</text>
<text x="145.7" y="68.2">SW35</text>
<text x="147" y="70.8">MX</text>
<text x="162.2" y="68.2">SW43</text>
<text x="163.5" y="70.8">MX</text>
<text x="178.7" y="68.2">SW51</text>
<text x="180" y="70.8">MX</text>
<text x="195.2" y="68.2">SW59</text>
<text x="196.5" y="70.8">MX</text>
<text x="211.7" y="68.2">SW67</text>
<text x="213.1" y="70.8">MX</text>
<text x="228.2" y="68.2">SW73</text>
<text x="229.6" y="70.8">MX</text>
<text x="80.3" y="80.9">SW4</text>
<text x="81" y="83.5">MX</text>
<text x="96.2" y="80.9">SW12</text>
<text x="97.5" y="83.5">MX</text>
<text x="112.7" y="80.9">SW20</text>
<text x="114" y="83.5">MX</text>
<text x="129.2" y="80.9">SW28</text>
<text x="130.5" y="83.5">MX</text>
<text x="145.7" y="80.9">SW36</text>
<text x="147" y="83.5">MX</text>
<text x="162.2" y="80.9">SW44</text>
<text x="163.5" y="83.5">MX</text>
<text x="178.7" y="80.9">SW52</text>
<text x="180" y="83.5">MX</text>
<text x="195.2" y="80.9">SW60</text>
<text x="196.5" y="83.5">MX</text>
<text x="211.7" y="80.9">SW68</text>
<text x="213.1" y="83.5">MX</text>
<text x="228.2" y="80.9">SW74</text>
<text x="229.6" y="83.5">MX</text>
<text x="80.3" y="93.6">SW5</text>
<text x="96.2" y="93.6">SW13</text>
<text x="112.7" y="93.6">SW21</text>
<text x="129.2" y="93.6">SW29</text>
<text x="145.7" y="93.6">SW37</text>
<text x="162.2" y="93.6">SW45</text>
<text x="178.7" y="93.6">SW53</text>
<text x="195.2" y="93.6">SW61</text>
<text x="211.7" y="93.6">SW69</text>
<text x="228.2" y="93.6">SW75</text>
<text x="81" y="96.2">MX</text>
<text x="97.5" y="96.2">MX</text>
<text x="114" y="96.2">MX</text>
<text x="130.5" y="96.2">MX</text>
<text x="147" y="96.2">MX</text>
<text x="163.5" y="96.2">MX</text>
<text x="180" y="96.2">MX</text>
<text x="196.5" y="96.2">MX</text>
<text x="213.1" y="96.2">MX</text>
<text x="229.6" y="96.2">MX</text>
<text x="80.3" y="106.3">SW6</text>
<text x="96.2" y="106.3">SW14</text>
<text x="112.7" y="106.3">SW22</text>
<text x="129.2" y="106.3">SW30</text>
<text x="145.7" y="106.3">SW38</text>
<text x="162.2" y="106.3">SW46</text>
<text x="178.7" y="106.3">SW54</text>
<text x="195.2" y="106.3">SW62</text>
<text x="81" y="108.9">MX</text>
<text x="97.5" y="108.9">MX</text>
<text x="114" y="108.9">MX</text>
<text x="130.5" y="108.9">MX</text>
<text x="147" y="108.9">MX</text>
<text x="163.5" y="108.9">MX</text>
<text x="180" y="108.9">MX</text>
<text x="196.5" y="108.9">MX</text>
<text x="80.3" y="119">SW7</text>
<text x="96.2" y="119">SW15</text>
<text x="112.7" y="119">SW23</text>
<text x="129.2" y="119">SW31</text>
<text x="145.7" y="119">SW39</text>
<text x="162.2" y="119">SW47</text>
<text x="178.7" y="119">SW55</text>
<text x="195.2" y="119">SW63</text>
<text x="211.7" y="119">SW71</text>
<text x="229.5" y="119">SW76</text>
<text x="81" y="121.6">MX</text>
<text x="97.5" y="121.6">MX</text>
<text x="114" y="121.6">MX</text>
<text x="130.5" y="121.6">MX</text>
<text x="147" y="121.6">MX</text>
<text x="163.5" y="121.6">MX</text>
<text x="180" y="121.6">MX</text>
<text x="196.5" y="121.6">MX</text>
<text x="213.1" y="121.6">MX</text>
<text x="230.8" y="121.6">MX</text>
<text x="80.3" y="131.7">SW8</text>
<text x="96.2" y="131.7">SW16</text>
<text x="112.7" y="131.7">SW24</text>
<text x="129.2" y="131.7">SW32</text>
<text x="145.7" y="131.7">SW40</text>
<text x="162.2" y="131.7">SW48</text>
<text x="178.7" y="131.7">SW56</text>
<text x="195.2" y="131.7">SW64</text>
<text x="211.7" y="131.7">SW72</text>
<text x="229.5" y="131.7">SW70</text>
<text x="81" y="134.3">MX</text>
<text x="97.5" y="134.3">MX</text>
<text x="114" y="134.3">MX</text>
<text x="130.5" y="134.3">MX</text>
<text x="147" y="134.3">MX</text>
<text x="163.5" y="134.3">MX</text>
<text x="180" y="134.3">MX</text>
<text x="196.5" y="134.3">MX</text>
<text x="213.1" y="134.3">MX</text>
<text x="230.8" y="134.3">MX</text>
</g>
<g font-size="1.8" fill="#840000">
<text x="35" y="11.9">1</text>
<text x="85" y="11.9">2</text>
<text x="135" y="11.9">3</text>
<text x="185" y="11.9">4</text>
<text x="235" y="11.9">5</text>
<text x="285" y="11.9">6</text>
<text x="10.4" y="35.9">A</text>
<text x="285.4" y="35.9">A</text>
<text x="10.4" y="85.9">B</text>
<text x="285.4" y="85.9">B</text>
<text x="10.4" y="135.9">C</text>
<text x="285.4" y="135.9">C</text>
<text x="10.4" y="185.9">D</text>
<text x="285.4" y="185.9">D</text>
<text x="35" y="199.9">1</text>
<text x="85" y="199.9">2</text>
<text x="135" y="199.9">3</text>
<text x="185" y="199.9">4</text>
<text x="235" y="199.9">5</text>
<text x="285" y="199.9">6</text>
</g>
<g font-size="1.8" fill="#008484">
<text x="85.3" y="49.2">D1</text>
<text x="91.5" y="50.4" transform="rotate(-90 91.5 50.4)">1n4148</text>
<text x="101.8" y="49.2">D9</text>
<text x="108" y="50.4" transform="rotate(-90 108 50.4)">1n4148</text>
<text x="117.2" y="49.2">D17</text>
<text x="124.5" y="50.4" transform="rotate(-90 124.5 50.4)">1n4148</text>
<text x="133.7" y="49.2">D25</text>
<text x="141" y="50.4" transform="rotate(-90 141 50.4)">1n4148</text>
<text x="150.2" y="49.2">D33</text>
<text x="157.5" y="50.4" transform="rotate(-90 157.5 50.4)">1n4148</text>
<text x="166.7" y="49.2">D41</text>
<text x="174" y="50.4" transform="rotate(-90 174 50.4)">1n4148</text>
<text x="183.2" y="49.2">D49</text>
<text x="190.6" y="50.4" transform="rotate(-90 190.6 50.4)">1n4148</text>
<text x="199.7" y="49.2">D57</text>
<text x="207.1" y="50.4" transform="rotate(-90 207.1 50.4)">1n4148</text>
<text x="216.2" y="49.2">D65</text>
<text x="223.6" y="50.4" transform="rotate(-90 223.6 50.4)">1n4148</text>
<text x="232.7" y="49.2">D77</text>
<text x="240.1" y="50.4" transform="rotate(-90 240.1 50.4)">1n4148</text>
<text x="85.3" y="61.9">D2</text>
<text x="91.5" y="63.1" transform="rotate(-90 91.5 63.1)">1n4148</text>
<text x="100.7" y="61.9">D10</text>
<text x="108" y="63.1" transform="rotate(-90 108 63.1)">1n4148</text>
<text x="117.2" y="61.9">D18</text>
<text x="124.5" y="63.1" transform="rotate(-90 124.5 63.1)">1n4148</text>
<text x="133.7" y="61.9">D26</text>
<text x="141" y="63.1" transform="rotate(-90 141 63.1)">1n4148</text>
<text x="150.2" y="61.9">D34</text>
<text x="157.5" y="63.1" transform="rotate(-90 157.5 63.1)">1n4148</text>
<text x="166.7" y="61.9">D42</text>
<text x="174" y="63.1" transform="rotate(-90 174 63.1)">1n4148</text>
<text x="183.2" y="61.9">D50</text>
<text x="190.6" y="63.1" transform="rotate(-90 190.6 63.1)">1n4148</text>
<text x="199.7" y="61.9">D58</text>
<text x="207.1" y="63.1" transform="rotate(-90 207.1 63.1)">1n4148</text>
<text x="216.2" y="61.9">D66</text>
<text x="223.6" y="63.1" transform="rotate(-90 223.6 63.1)">1n4148</text>
<text x="232.7" y="61.9">D78</text>
<text x="240.1" y="63.1" transform="rotate(-90 240.1 63.1)">1n4148</text>
<text x="85.3" y="74.6">D3</text>
<text x="91.5" y="75.8" transform="rotate(-90 91.5 75.8)">1n4148</text>
<text x="100.7" y="74.6">D11</text>
<text x="108" y="75.8" transform="rotate(-90 108 75.8)">1n4148</text>
<text x="117.2" y="74.6">D19</text>
<text x="124.5" y="75.8" transform="rotate(-90 124.5 75.8)">1n4148</text>
<text x="133.7" y="74.6">D27</text>
<text x="141" y="75.8" transform="rotate(-90 141 75.8)">1n4148</text>
<text x="150.2" y="74.6">D35</text>
<text x="157.5" y="75.8" transform="rotate(-90 157.5 75.8)">1n4148</text>
<text x="166.7" y="74.6">D43</text>
<text x="174" y="75.8" transform="rotate(-90 174 75.8)">1n4148</text>
<text x="183.2" y="74.6">D51</text>
<text x="190.6" y="75.8" transform="rotate(-90 190.6 75.8)">1n4148</text>
<text x="199.7" y="74.6">D59</text>
<text x="207.1" y="75.8" transform="rotate(-90 207.1 75.8)">1n4148</text>
<text x="216.2" y="74.6">D67</text>
<text x="223.6" y="75.8" transform="rotate(-90 223.6 75.8)">1n4148</text>
<text x="232.7" y="74.6">D73</text>
<text x="240.1" y="75.8" transform="rotate(-90 240.1 75.8)">1n4148</text>
<text x="85.3" y="87.3">D4</text>
<text x="91.5" y="88.5" transform="rotate(-90 91.5 88.5)">1n4148</text>
<text x="100.7" y="87.3">D12</text>
<text x="108" y="88.5" transform="rotate(-90 108 88.5)">1n4148</text>
<text x="117.2" y="87.3">D20</text>
<text x="124.5" y="88.5" transform="rotate(-90 124.5 88.5)">1n4148</text>
<text x="133.7" y="87.3">D28</text>
<text x="141" y="88.5" transform="rotate(-90 141 88.5)">1n4148</text>
<text x="150.2" y="87.3">D36</text>
<text x="157.5" y="88.5" transform="rotate(-90 157.5 88.5)">1n4148</text>
<text x="166.7" y="87.3">D44</text>
<text x="174" y="88.5" transform="rotate(-90 174 88.5)">1n4148</text>
<text x="183.2" y="87.3">D52</text>
<text x="190.6" y="88.5" transform="rotate(-90 190.6 88.5)">1n4148</text>
<text x="199.7" y="87.3">D60</text>
<text x="207.1" y="88.5" transform="rotate(-90 207.1 88.5)">1n4148</text>
<text x="216.2" y="87.3">D68</text>
<text x="223.6" y="88.5" transform="rotate(-90 223.6 88.5)">1n4148</text>
<text x="232.7" y="87.3">D74</text>
<text x="240.1" y="88.5" transform="rotate(-90 240.1 88.5)">1n4148</text>
<text x="85.3" y="100">D5</text>
<text x="91.5" y="101.2" transform="rotate(-90 91.5 101.2)">1n4148</text>
<text x="100.7" y="100">D13</text>
<text x="108" y="101.2" transform="rotate(-90 108 101.2)">1n4148</text>
<text x="117.2" y="100">D21</text>
<text x="124.5" y="101.2" transform="rotate(-90 124.5 101.2)">1n4148</text>
<text x="133.7" y="100">D29</text>
<text x="141" y="101.2" transform="rotate(-90 141 101.2)">1n4148</text>
<text x="150.2" y="100">D37</text>
<text x="157.5" y="101.2" transform="rotate(-90 157.5 101.2)">1n4148</text>
<text x="166.7" y="100">D45</text>
<text x="174" y="101.2" transform="rotate(-90 174 101.2)">1n4148</text>
<text x="183.2" y="100">D53</text>
<text x="190.6" y="101.2" transform="rotate(-90 190.6 101.2)">1n4148</text>
<text x="199.7" y="100">D61</text>
<text x="207.1" y="101.2" transform="rotate(-90 207.1 101.2)">1n4148</text>
<text x="216.2" y="100">D69</text>
<text x="223.6" y="101.2" transform="rotate(-90 223.6 101.2)">1n4148</text>
<text x="232.7" y="100">D75</text>
<text x="240.1" y="101.2" transform="rotate(-90 240.1 101.2)">1n4148</text>
<text x="85.3" y="112.7">D6</text>
<text x="91.5" y="113.9" transform="rotate(-90 91.5 113.9)">1n4148</text>
<text x="100.7" y="112.7">D14</text>
<text x="108" y="113.9" transform="rotate(-90 108 113.9)">1n4148</text>
<text x="117.2" y="112.7">D22</text>
<text x="124.5" y="113.9" transform="rotate(-90 124.5 113.9)">1n4148</text>
<text x="133.7" y="112.7">D30</text>
<text x="141" y="113.9" transform="rotate(-90 141 113.9)">1n4148</text>
<text x="150.2" y="112.7">D38</text>
<text x="157.5" y="113.9" transform="rotate(-90 157.5 113.9)">1n4148</text>
<text x="166.7" y="112.7">D46</text>
<text x="174" y="113.9" transform="rotate(-90 174 113.9)">1n4148</text>
<text x="183.2" y="112.7">D54</text>
<text x="190.6" y="113.9" transform="rotate(-90 190.6 113.9)">1n4148</text>
<text x="199.7" y="112.7">D62</text>
<text x="207.1" y="113.9" transform="rotate(-90 207.1 113.9)">1n4148</text>
<text x="85.3" y="125.4">D7</text>
<text x="100.7" y="125.4">D15</text>
<text x="117.2" y="125.4">D23</text>
<text x="133.7" y="125.4">D31</text>
<text x="150.2" y="125.4">D39</text>
<text x="166.7" y="125.4">D47</text>
<text x="183.2" y="125.4">D55</text>
<text x="199.7" y="125.4">D63</text>
<text x="216.2" y="125.4">D71</text>
<text x="234" y="125.4">D76</text>
<text x="91.5" y="126.6" transform="rotate(-90 91.5 126.6)">1n4148</text>
<text x="108" y="126.6" transform="rotate(-90 108 126.6)">1n4148</text>
<text x="124.5" y="126.6" transform="rotate(-90 124.5 126.6)">1n4148</text>
<text x="141" y="126.6" transform="rotate(-90 141 126.6)">1n4148</text>
<text x="157.5" y="126.6" transform="rotate(-90 157.5 126.6)">1n4148</text>
<text x="174" y="126.6" transform="rotate(-90 174 126.6)">1n4148</text>
<text x="190.6" y="126.6" transform="rotate(-90 190.6 126.6)">1n4148</text>
<text x="207.1" y="126.6" transform="rotate(-90 207.1 126.6)">1n4148</text>
<text x="223.6" y="126.6" transform="rotate(-90 223.6 126.6)">1n4148</text>
<text x="241.4" y="126.6" transform="rotate(-90 241.4 126.6)">1n4148</text>
<text x="85.3" y="138.1">D8</text>
<text x="91.5" y="139.3" transform="rotate(-90 91.5 139.3)">1n4148</text>
<text x="100.7" y="138.1">D16</text>
<text x="108" y="139.3" transform="rotate(-90 108 139.3)">1n4148</text>
<text x="117.2" y="138.1">D24</text>
<text x="124.5" y="139.3" transform="rotate(-90 124.5 139.3)">1n4148</text>
<text x="133.7" y="138.1">D32</text>
<text x="141" y="139.3" transform="rotate(-90 141 139.3)">1n4148</text>
<text x="150.2" y="138.1">D40</text>
<text x="157.5" y="139.3" transform="rotate(-90 157.5 139.3)">1n4148</text>
<text x="166.7" y="138.1">D48</text>
<text x="174" y="139.3" transform="rotate(-90 174 139.3)">1n4148</text>
<text x="183.2" y="138.1">D56</text>
<text x="190.6" y="139.3" transform="rotate(-90 190.6 139.3)">1n4148</text>
<text x="199.7" y="138.1">D64</text>
<text x="207.1" y="139.3" transform="rotate(-90 207.1 139.3)">1n4148</text>
<text x="216.2" y="138.1">D72</text>
<text x="223.6" y="139.3" transform="rotate(-90 223.6 139.3)">1n4148</text>
<text x="234" y="138.1">D70</text>
<text x="241.4" y="139.3" transform="rotate(-90 241.4 139.3)">1n4148</text>
</g>
</svg>
